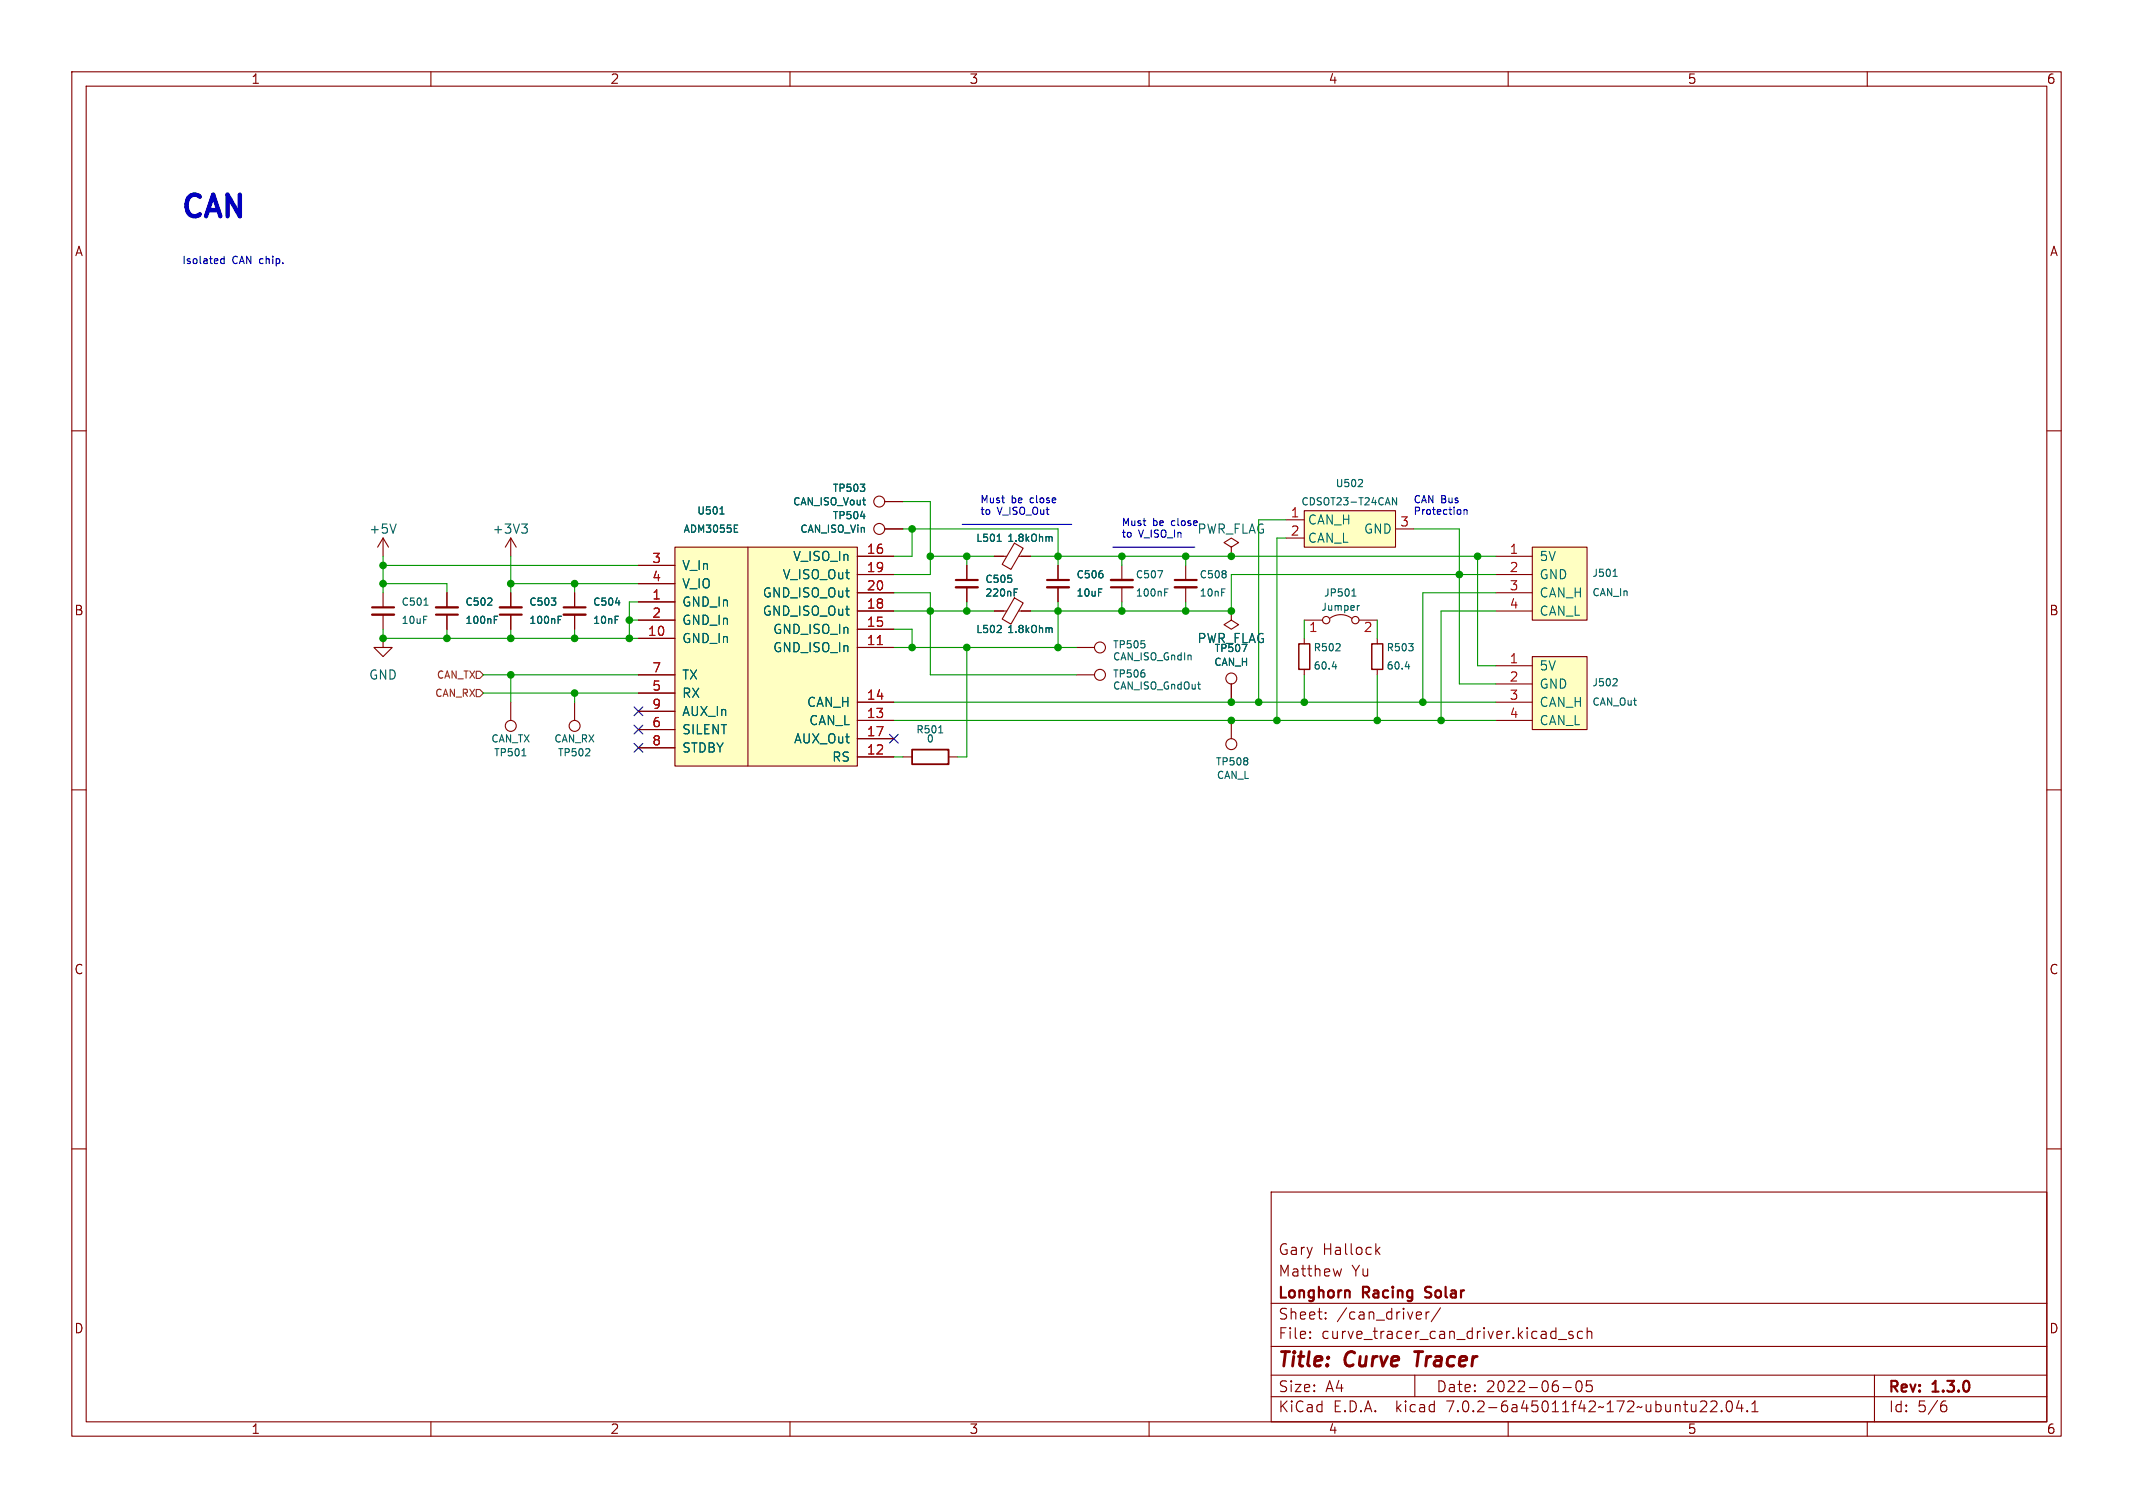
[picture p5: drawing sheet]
<svg xmlns="http://www.w3.org/2000/svg" width="297mm" height="210mm" viewBox="0 0 297 210" stroke-linecap="round" stroke-linejoin="round" font-family="sans-serif">
<g fill="none" stroke="#840000" stroke-width=".15">
<path d="M10 10h277v190h-277zM12 12h273v186h-273zM60 10v2M110 10v2M160 10v2M210 10v2M260 10v2M10 60h2M285 60h2M53.3 74.9l-.7 1.3M53.3 74.9v2.6M53.3 74.9l.8 1.3"/>
<path d="M71.1 74.9v2.6M71.1 74.9l-.7 1.3M71.1 74.9l.8 1.3M88.9 78.7h5.1M94 76.2h25.4v30.5h-25.4zM104.1 76.2v30.5M119.4 77.5h5.1M123.2 73.7h2.5M123.2 69.9h2.5M134.6 78.7v2.1M138.4 77.5h1.8M141.2 75.6l1.3 .8-1.7 2.9-1.3-.7z"/>
<path d="M141.9 77.5h1.6M147.3 78.7v2.1M156.2 78.7v2.1M165.1 78.7v2.1M171.4 76.2l1.1-.6-1.1-.7-1 .7 1 .6v1.3M171.4 77.5h.1M179.1 72.4h2.5M179.1 74.9h2.5M181.6 71.1h12.7v5.1h-12.7zM194.3 73.7h2.5M208.3 77.5h5.1M213.4 76.2h7.6v10.2h-7.6z"/>
<path d="M53.3 88.9v1.3h1.3l-1.3 1.2-1.2-1.2h1.2M53.3 82.6v2M53.3 85.6v2M62.2 82.6v2M62.2 85.6v2M71.1 82.6v2M71.1 85.6v2M71.1 97.8v2.5M80 82.6v2M80 85.6v2M80 97.8v2.5M88.9 86.4h5.1"/>
<path d="M88.9 94h5.1M88.9 83.8h5.1M88.9 88.9h5.1M88.9 81.3h5.1M88.9 96.5h5.1M88.9 99.1h5.1M119.4 85.1h5.1M119.4 90.2h5.1M119.4 97.8h5.1M119.4 80h5.1M119.4 82.6h5.1M119.4 87.6h5.1"/>
<path d="M134.6 81.8v2M138.4 85.1h1.8M141.2 83.3l1.3 .7-1.7 2.9-1.3-.7zM141.9 85.1h1.6M147.3 81.8v2M149.9 90.2h2.5M149.9 94h2.5M156.2 81.8v2M165.1 81.8v2M171.4 85.1v1.3l1.1 .6-1.1 .6-1-.6 1-.6M171.4 85.1h.1M171.4 95.3v2.5"/>
<path d="M181.6 86.4h2.5M181.6 88.9v.8M181.6 93.2v.8M185.2 86.1a2.54 2.54 0 0 1 3 0M189.2 86.4h2.6M191.8 88.9v.8M191.8 93.2v.8M208.3 85.1h5.1M208.3 92.7h5.1M208.3 95.3h5.1M208.3 97.8h5.1M208.3 80h5.1"/>
<path d="M208.3 82.6h5.1M213.4 91.4h7.6v10.2h-7.6zM10 110h2M88.9 101.6h5.1M88.9 104.1h5.1M119.4 105.4h5.1M119.4 100.3h5.1M119.4 102.9h5.1M125.7 105.4h1.3M132.1 105.4h1.2M171.4 100.3v2.6M208.3 100.3h5.1"/>
<path d="M285 110h2M10 160h2M285 160h2M177 166h108v32h-108zM186.8 176.7l-.3 1M191.7 174.1l.4 .6M192.1 173.7l-.5 .6M60 198v2M110 198v2M160 198v2M177 194.5h108M177 191.5h108"/>
<path d="M177 187.5h108M177 181.5h108M182.4 186.3h.1l-.1 .1M182.4 185.5h.1l-.1 .1M184.6 183.6v.1M184.6 182.8v.1M197 191.5v3M197.7 182.7l.2 .1v.3l-.7 .1M197.9 183.6l-.2 .1M198.6 182.7v1M199 182.7l-.3 .1-.1 .2M200.6 182.1l-1.3 2"/>
<path d="M210 198v2M217 186.5h1.1M217.6 193.2h1.2M219 185.5l-.4-.1-.2 .2 .1 .2 .5 .2 .1 .1-.1 .2-.1 .1-.5-.1M219.6 192.4a.36 .36 0 0 1 .6 .2 .77 .77 0 0 1-.4 1.2 1 1 0 0 1-.2-1.4zM220.4 185.5l-.5-.1-.3 .3v.4l.2 .2 .1 .1 .5-.1M221 185.5a.37 .37 0 0 1 .6 .1v.8M221 184.9v1.5M221.6 192.3h-.7v.7l.2-.1h.5l.1 .3-.1 .5-.2 .1h-.3l-.2-.1M237.5 195.2a.41 .41 0 0 1 .1 .5l-.9 .9h.9M238.2 195.2l.2-.1 .5 .1a.41 .41 0 0 1 .1 .5l-.9 .9h1M239.7 196.5h.1l-.1 .1"/>
<path d="M239.7 196.5h-.1l.1 .1M239.7 196.5v.1M240.5 195.2a.36 .36 0 0 1 .4-.1 .36 .36 0 0 1 .2 .3 .77 .77 0 0 1-.4 1.2 .91 .91 0 0 1-.2-1.4zM242.1 195l-.3 1.1h.9M242.5 195.6v1M243.3 196.5h.1l-.1 .1M243.3 196.5h-.1l.1 .1M243.3 196.5v.1M243.9 196.6h.9M243.9 195.5l.5-.4v1.5M260 198v2M261 191.5v6.5"/>
<path d="M270.5 195.7h.4l.2 .3-.1 .5-.2 .1h-.3M270.9 195.1l-.4 .1"/>
<circle cx="122.4" cy="69.8" r=".76"/>
<circle cx="122.4" cy="73.7" r=".76"/>
<circle cx="153.2" cy="90.2" r=".76"/>
<circle cx="153.2" cy="94" r=".76"/>
<circle cx="171.4" cy="94.5" r=".76"/>
<circle cx="184.7" cy="86.4" r=".51"/>
<circle cx="188.7" cy="86.4" r=".51"/>
<circle cx="71.1" cy="101.1" r=".76"/>
<circle cx="80" cy="101.1" r=".76"/>
<circle cx="171.4" cy="103.6" r=".76"/>
</g>
<path d="M197 188.2h1.1" fill="none" stroke="#840000" stroke-width=".4"/>
<path d="M51.8 85.6h3.1M60.7 84.6h3.1M69.6 84.6h3M78.5 85.6h3M133.1 81.8h3M145.8 81.8h3M154.7 80.8h3M163.6 81.8h3" fill="none" stroke="#840000" stroke-width=".33"/>
<path d="M51.8 84.6h3.1M60.7 85.6h3.1M69.6 85.6h3M78.5 84.6h3M133.1 80.8h3M145.8 80.8h3M154.7 81.8h3M163.6 80.8h3" fill="none" stroke="#840000" stroke-width=".3"/>
<g fill="none" stroke="#006464" stroke-width=".15">
<path d="M55.2 73l-.5 1.2M72.6 73h.8l-.4 .5M73.2 73.5l.2 .2v.3l-.2 .2M100.3 71.6h.5M102.3 74.1h.4M102.3 73.1h.4M119.8 71.9h.7M138.9 75.4h.5M146.2 74.7l.3 .2v.5M161.2 79.5h.7l-.4 1M189.6 66.8l.1 .2v.2l-.6 .6h.6M194.5 69.3v1l-.6-1v1"/>
<path d="M224.8 79.4l.1-.1v1M59 84.3h.6M67.9 84.3h.6M68.4 83.4v.3M68.8 86.3h.4M68.8 85.8h.5M77.7 86.3h.3M77.7 85.8h.5M85.7 83.9h.6M139.3 87.1l.1 .2v.2l-.6 .6h.6M141.2 82.5h.3M141.2 82h.5"/>
<path d="M146.2 87.4l.3 .2v.5M162.2 82.5h.3M162.2 82h.4M166.8 95.3h.3M167 96h.1M173.6 89.7l-.4 1M185.5 92.8h.6M186 90.6h.6M186.6 89.7v.4M188.2 83h.6M188.4 82.2l.1-.2v1M189.3 84.3l-.3 .2"/>
<path d="M195.7 92.8h.6M224.6 80.3h.6M225.1 94.6l.1 .1-.1 .2-.5 .6h.6M72.7 105.3h.5M130.7 102.1h.6"/>
</g>
<path d="M180.8 89.7h1.6v3.5h-1.6zM191 89.7h1.5v3.5h-1.5z" fill="none" stroke="#840000" stroke-width=".2"/>
<path d="M127 104.4h5.1v2h-5.1z" fill="none" stroke="#840000" stroke-width=".25"/>
<g fill="#ffffc2" stroke="#ffffc2" stroke-width=".14">
<path d="M181.6 71.1h12.7v5.1h-12.7z"/>
<path d="M213.4 91.4h7.6v10.2h-7.6z"/>
<path d="M213.4 76.2h7.6v10.2h-7.6z"/>
<path d="M94 76.2h25.4v30.5h-25.4z"/>
</g>
<path d="M122.2 89.8h.7" fill="none" stroke="#a90000" stroke-width=".15"/>
<path d="M66.3 93.5h.5l.5 .5-.5 .5h-.5zM66.3 96h.5l.5 .5-.5 .5h-.5z" fill="none" stroke="#725600" stroke-width=".15"/>
<path d="M30.7 36.5l.2 .2h.3M31.2 35.7v1M31.2 36.1l-.3-.1-.2 .2M134 73h15.2M154.9 76.2h11.5M203.8 71v.6M203.8 71.1l.2-.1h.2l.1 .6" fill="none" stroke="#0000c2" stroke-width=".15"/>
<g fill="none" stroke="#009600" stroke-width=".15">
<path d="M53.3 78.7h35.6M53.3 77.5v5.1M71.1 77.5v5.1M125.7 73.7h21.6v5M125.7 69.9h3.8v10.1h-5M127 73.7v3.8h-2.5M129.5 77.5h8.9M134.6 77.5v1.2M143.5 77.5h64.8M156.2 77.5v1.2M165.1 77.5v1.2M179.1 72.4h-3.8v25.4"/>
<path d="M179.1 74.9h-1.3v25.4M196.8 73.7h6.4v21.6h5.1M205.7 77.5v15.2h2.6M53.3 81.3h8.9v1.3M53.3 87.6v1.3h35.6M62.2 87.6v1.3M67.3 94h21.6M67.3 96.5h21.6M71.1 81.3h17.8M71.1 87.6v1.3M71.1 94v3.8M80 81.3v1.3"/>
<path d="M80 87.6v1.3M80 96.5v1.3M87.6 86.4h1.3M88.9 83.8h-1.3v5.1M124.5 87.6h2.5v2.6M124.5 85.1h13.9M124.5 90.2h25.4M124.5 82.6h5v11.4h20.4M124.5 97.8h83.8M134.6 83.8v1.3M134.6 90.2v15.2h-1.3M147.3 83.8v6.4"/>
<path d="M156.2 83.8v1.3M165.1 83.8v1.3M181.6 86.4v2.5M181.6 94v3.8M191.8 86.4v2.5M191.8 94v6.3M208.3 80h-36.9v5.1h-27.9M208.3 85.1h-7.6v15.2M208.3 82.6h-10.2v15.2M124.5 100.3h83.8M124.5 105.4h1.2"/>
</g>
<path d="M88.3 98.5l1.2 1.2M89.5 98.5l-1.2 1.2M88.3 101l1.2 1.2M88.3 103.5l1.2 1.2M89.5 101l-1.2 1.2M89.5 103.5l-1.2 1.2M123.9 102.3l1.2 1.2M125.1 102.3l-1.2 1.2" fill="none" stroke="#000084" stroke-width=".15"/>
<g fill="#009600" stroke="#009600" stroke-width=".15">
<circle cx="87.6" cy="86.4" r=".46"/>
<circle cx="127" cy="90.2" r=".46"/>
<circle cx="129.5" cy="85.1" r=".46"/>
<circle cx="87.6" cy="88.9" r=".46"/>
<circle cx="129.5" cy="77.5" r=".46"/>
<circle cx="127" cy="73.7" r=".46"/>
<circle cx="171.4" cy="85.1" r=".46"/>
<circle cx="171.4" cy="77.5" r=".46"/>
<circle cx="165.1" cy="85.1" r=".46"/>
<circle cx="165.1" cy="77.5" r=".46"/>
<circle cx="156.2" cy="85.1" r=".46"/>
<circle cx="147.3" cy="77.5" r=".46"/>
<circle cx="147.3" cy="85.1" r=".46"/>
<circle cx="156.2" cy="77.5" r=".46"/>
<circle cx="147.3" cy="90.2" r=".46"/>
<circle cx="175.3" cy="97.8" r=".46"/>
<circle cx="181.6" cy="97.8" r=".46"/>
<circle cx="177.8" cy="100.3" r=".46"/>
<circle cx="171.4" cy="100.3" r=".46"/>
<circle cx="171.4" cy="97.8" r=".46"/>
<circle cx="191.8" cy="100.3" r=".46"/>
<circle cx="71.1" cy="81.3" r=".46"/>
<circle cx="62.2" cy="88.9" r=".46"/>
<circle cx="53.3" cy="88.9" r=".46"/>
<circle cx="80" cy="96.5" r=".46"/>
<circle cx="80" cy="88.9" r=".46"/>
<circle cx="71.1" cy="94" r=".46"/>
<circle cx="53.3" cy="78.7" r=".46"/>
<circle cx="53.3" cy="81.3" r=".46"/>
<circle cx="80" cy="81.3" r=".46"/>
<circle cx="71.1" cy="88.9" r=".46"/>
<circle cx="134.6" cy="85.1" r=".46"/>
<circle cx="134.6" cy="90.2" r=".46"/>
<circle cx="134.6" cy="77.5" r=".46"/>
<circle cx="198.1" cy="97.8" r=".46"/>
<circle cx="200.7" cy="100.3" r=".46"/>
<circle cx="205.7" cy="77.5" r=".46"/>
<circle cx="203.2" cy="80" r=".46"/>
</g>
<text font-size="4.2" fill="#0000c2" x="25.4" y="30.5">CAN</text>
<g font-size="2.8" fill="#840000">
<text x="178" y="190.8">Title:</text>
<text x="187.4" y="190.8">Curve</text>
<text x="197.7" y="190.8">Tracer</text>
</g>
<g font-size="2.1" fill="#840000">
<text x="178" y="177.9">Matthew</text>
<text x="178" y="174.9">Gary</text>
<text x="184.2" y="174.9">Hallock</text>
<text x="188.2" y="177.9">Yu</text>
<text x="178" y="183.9">Sheet:</text>
<text x="178" y="181.1">Longhorn</text>
<text x="186.2" y="183.9">/can_driver/</text>
<text x="189.9" y="181.1">Racing</text>
<text x="199" y="181.1">Solar</text>
<text x="178" y="186.6">File:</text>
<text x="184" y="186.6">curve_tracer_can_driver.kicad_sch</text>
<text x="178" y="196.8">KiCad</text>
<text x="178" y="194">Size:</text>
<text x="184.6" y="194">A4</text>
<text x="185.7" y="196.8">E.D.A.</text>
<text x="194.4" y="196.8">kicad</text>
<text x="200" y="194">Date:</text>
<text x="201.5" y="196.8">7.0.2-6a45011f42~172~ubuntu22.04.1</text>
<text x="206.9" y="194">2022-06-05</text>
<text x="263" y="194.2">Rev:</text>
<text x="263" y="196.8">Id:</text>
<text x="267" y="196.8">5/6</text>
<text x="269.2" y="194.2">1.3.0</text>
</g>
<g font-size="1.8" fill="#840000">
<text x="35" y="11.8">1</text>
<text x="85" y="11.8">2</text>
<text x="135" y="11.8">3</text>
<text x="185" y="11.8">4</text>
<text x="235" y="11.8">5</text>
<text x="285" y="11.8">6</text>
<text x="10.4" y="35.8">A</text>
<text x="285.4" y="35.8">A</text>
<text x="10.3" y="85.8">B</text>
<text x="285.3" y="85.8">B</text>
<text x="10.3" y="135.8">C</text>
<text x="285.3" y="135.8">C</text>
<text x="10.3" y="185.8">D</text>
<text x="285.3" y="185.8">D</text>
<text x="35" y="199.8">1</text>
<text x="85" y="199.8">2</text>
<text x="135" y="199.8">3</text>
<text x="185" y="199.8">4</text>
<text x="235" y="199.8">5</text>
<text x="285" y="199.8">6</text>
</g>
<g font-size="1.8" fill="#006464">
<text x="51.3" y="74.5">+5V</text>
<text x="68.5" y="74.5">+3V3</text>
<text x="166.7" y="74.5">PWR_FLAG</text>
<text x="182.1" y="73.2">CAN_H</text>
<text x="182.1" y="75.8">CAN_L</text>
<text x="189.8" y="74.5">GND</text>
<text x="95" y="79.6">V_In</text>
<text x="95" y="82.1">V_IO</text>
<text x="106.1" y="83.4">GND_ISO_Out</text>
<text x="108.9" y="80.8">V_ISO_Out</text>
<text x="110.3" y="78.3">V_ISO_In</text>
<text x="214.4" y="78.3">5V</text>
<text x="214.4" y="80.8">GND</text>
<text x="214.4" y="83.4">CAN_H</text>
<text x="95" y="84.6">GND_In</text>
<text x="95" y="89.7">GND_In</text>
<text x="95" y="87.2">GND_In</text>
<text x="106.1" y="85.9">GND_ISO_Out</text>
<text x="107.5" y="88.5">GND_ISO_In</text>
<text x="166.7" y="89.7">PWR_FLAG</text>
<text x="214.4" y="85.9">CAN_L</text>
<text x="51.3" y="94.8">GND</text>
<text x="95" y="94.8">TX</text>
<text x="107.5" y="91">GND_ISO_In</text>
<text x="214.4" y="93.5">5V</text>
<text x="95" y="97.3">RX</text>
<text x="95" y="99.9">AUX_In</text>
<text x="112.2" y="98.6">CAN_H</text>
<text x="112.6" y="101.2">CAN_L</text>
<text x="214.4" y="96.1">GND</text>
<text x="214.4" y="98.6">CAN_H</text>
<text x="214.4" y="101.2">CAN_L</text>
<text x="95" y="102.4">SILENT</text>
<text x="95" y="105">STDBY</text>
<text x="110.4" y="103.7">AUX_Out</text>
<text x="115.8" y="106.2">RS</text>
</g>
<g font-size="1.8" fill="#a90000">
<text x="120.6" y="77.2">16</text>
<text x="179.7" y="72.1">1</text>
<text x="179.7" y="74.7">2</text>
<text x="194.9" y="73.4">3</text>
<text x="210.2" y="77.2">1</text>
<text x="90.8" y="83.6">1</text>
<text x="90.8" y="78.5">3</text>
<text x="90.8" y="81">4</text>
<text x="120.6" y="79.8">19</text>
<text x="120.6" y="82.3">20</text>
<text x="210.2" y="79.8">2</text>
<text x="210.2" y="82.3">3</text>
<text x="90.2" y="88.6">10</text>
<text x="90.8" y="86.1">2</text>
<text x="120.6" y="89.9">11</text>
<text x="120.6" y="87.4">15</text>
<text x="120.6" y="84.8">18</text>
<text x="182.2" y="88.3">1</text>
<text x="189.8" y="88.3">2</text>
<text x="210.2" y="84.8">4</text>
<text x="90.8" y="93.7">7</text>
<text x="210.2" y="92.5">1</text>
<text x="210.2" y="95">2</text>
<text x="90.8" y="96.3">5</text>
<text x="90.8" y="101.3">6</text>
<text x="90.8" y="98.8">9</text>
<text x="120.6" y="100.1">13</text>
<text x="120.6" y="97.5">14</text>
<text x="210.2" y="97.5">3</text>
<text x="210.2" y="100.1">4</text>
<text x="90.8" y="103.9">8</text>
<text x="120.6" y="105.2">12</text>
<text x="120.6" y="102.6">17</text>
</g>
<g font-size="1.4" fill="#0000c2">
<text x="25.4" y="36.8">Isolated</text>
<text x="32.4" y="36.8">CAN chip.</text>
<text x="136.5" y="70.1">Must</text>
<text x="136.5" y="71.8">to</text>
<text x="138.9" y="71.8">V_ISO_Out</text>
<text x="140.9" y="70.1">be</text>
<text x="143.6" y="70.1">close</text>
<text x="196.8" y="70.1">CAN Bus</text>
<text x="196.8" y="71.8">Protection</text>
<text x="156.2" y="73.3">Must</text>
<text x="156.2" y="74.9">to</text>
<text x="158.6" y="74.9">V_ISO_In</text>
<text x="160.6" y="73.3">be</text>
<text x="163.3" y="73.3">close</text>
</g>
<g font-size="1.4" fill="#006464">
<text x="97" y="71.8">U501</text>
<text x="110.4" y="70.5">CAN_ISO_Vout</text>
<text x="115.9" y="68.7">TP503</text>
<text x="181.1" y="70.5">CDSOT23-T24CAN</text>
<text x="185.9" y="68">U502</text>
<text x="95.1" y="74.4">ADM3055E</text>
<text x="111.4" y="74.4">CAN_ISO_Vin</text>
<text x="115.9" y="72.5">TP504</text>
<text x="135.9" y="75.6">L501</text>
<text x="140.2" y="75.6">1.8kOhm</text>
<text x="137.1" y="81.3">C505</text>
<text x="137.1" y="83.2">220nF</text>
<text x="149.8" y="80.7">C506</text>
<text x="149.8" y="83.2">10uF</text>
<text x="158.1" y="80.7">C507</text>
<text x="158.1" y="83.2">100nF</text>
<text x="167" y="80.7">C508</text>
<text x="167" y="83.2">10nF</text>
<text x="184.3" y="83.2">JP501</text>
<text x="221.7" y="80.5">J501</text>
<text x="221.7" y="83.2">CAN_In</text>
<text x="55.8" y="84.5">C501</text>
<text x="55.8" y="87.1">10uF</text>
<text x="64.7" y="84.5">C502</text>
<text x="64.7" y="87.1">100nF</text>
<text x="73.6" y="84.5">C503</text>
<text x="73.6" y="87.1">100nF</text>
<text x="82.5" y="84.5">C504</text>
<text x="82.5" y="87.1">10nF</text>
<text x="135.9" y="88.3">L502</text>
<text x="140.2" y="88.3">1.8kOhm</text>
<text x="183.9" y="85.2">Jumper</text>
<text x="154.9" y="90.5">TP505</text>
<text x="154.9" y="92.1">CAN_ISO_GndIn</text>
<text x="154.9" y="94.5">TP506</text>
<text x="169" y="92.9">CAN_H</text>
<text x="169" y="91">TP507</text>
<text x="182.8" y="90.9">R502</text>
<text x="182.8" y="93.4">60.4</text>
<text x="193" y="90.9">R503</text>
<text x="193" y="93.4">60.4</text>
<text x="221.7" y="95.7">J502</text>
<text x="154.9" y="96.2">CAN_ISO_GndOut</text>
<text x="221.7" y="98.4">CAN_Out</text>
<text x="68.3" y="103.6">CAN_TX</text>
<text x="68.7" y="105.5">TP501</text>
<text x="77.1" y="103.6">CAN_RX</text>
<text x="77.6" y="105.5">TP502</text>
<text x="127.5" y="102.3">R501</text>
<text x="129" y="103.6">0</text>
<text x="169.2" y="106.8">TP508</text>
<text x="169.4" y="108.6">CAN_L</text>
</g>
<g font-size="1.4" fill="#725600">
<text x="60.7" y="94.7">CAN_TX</text>
<text x="60.4" y="97.2">CAN_RX</text>
</g>
</svg>
